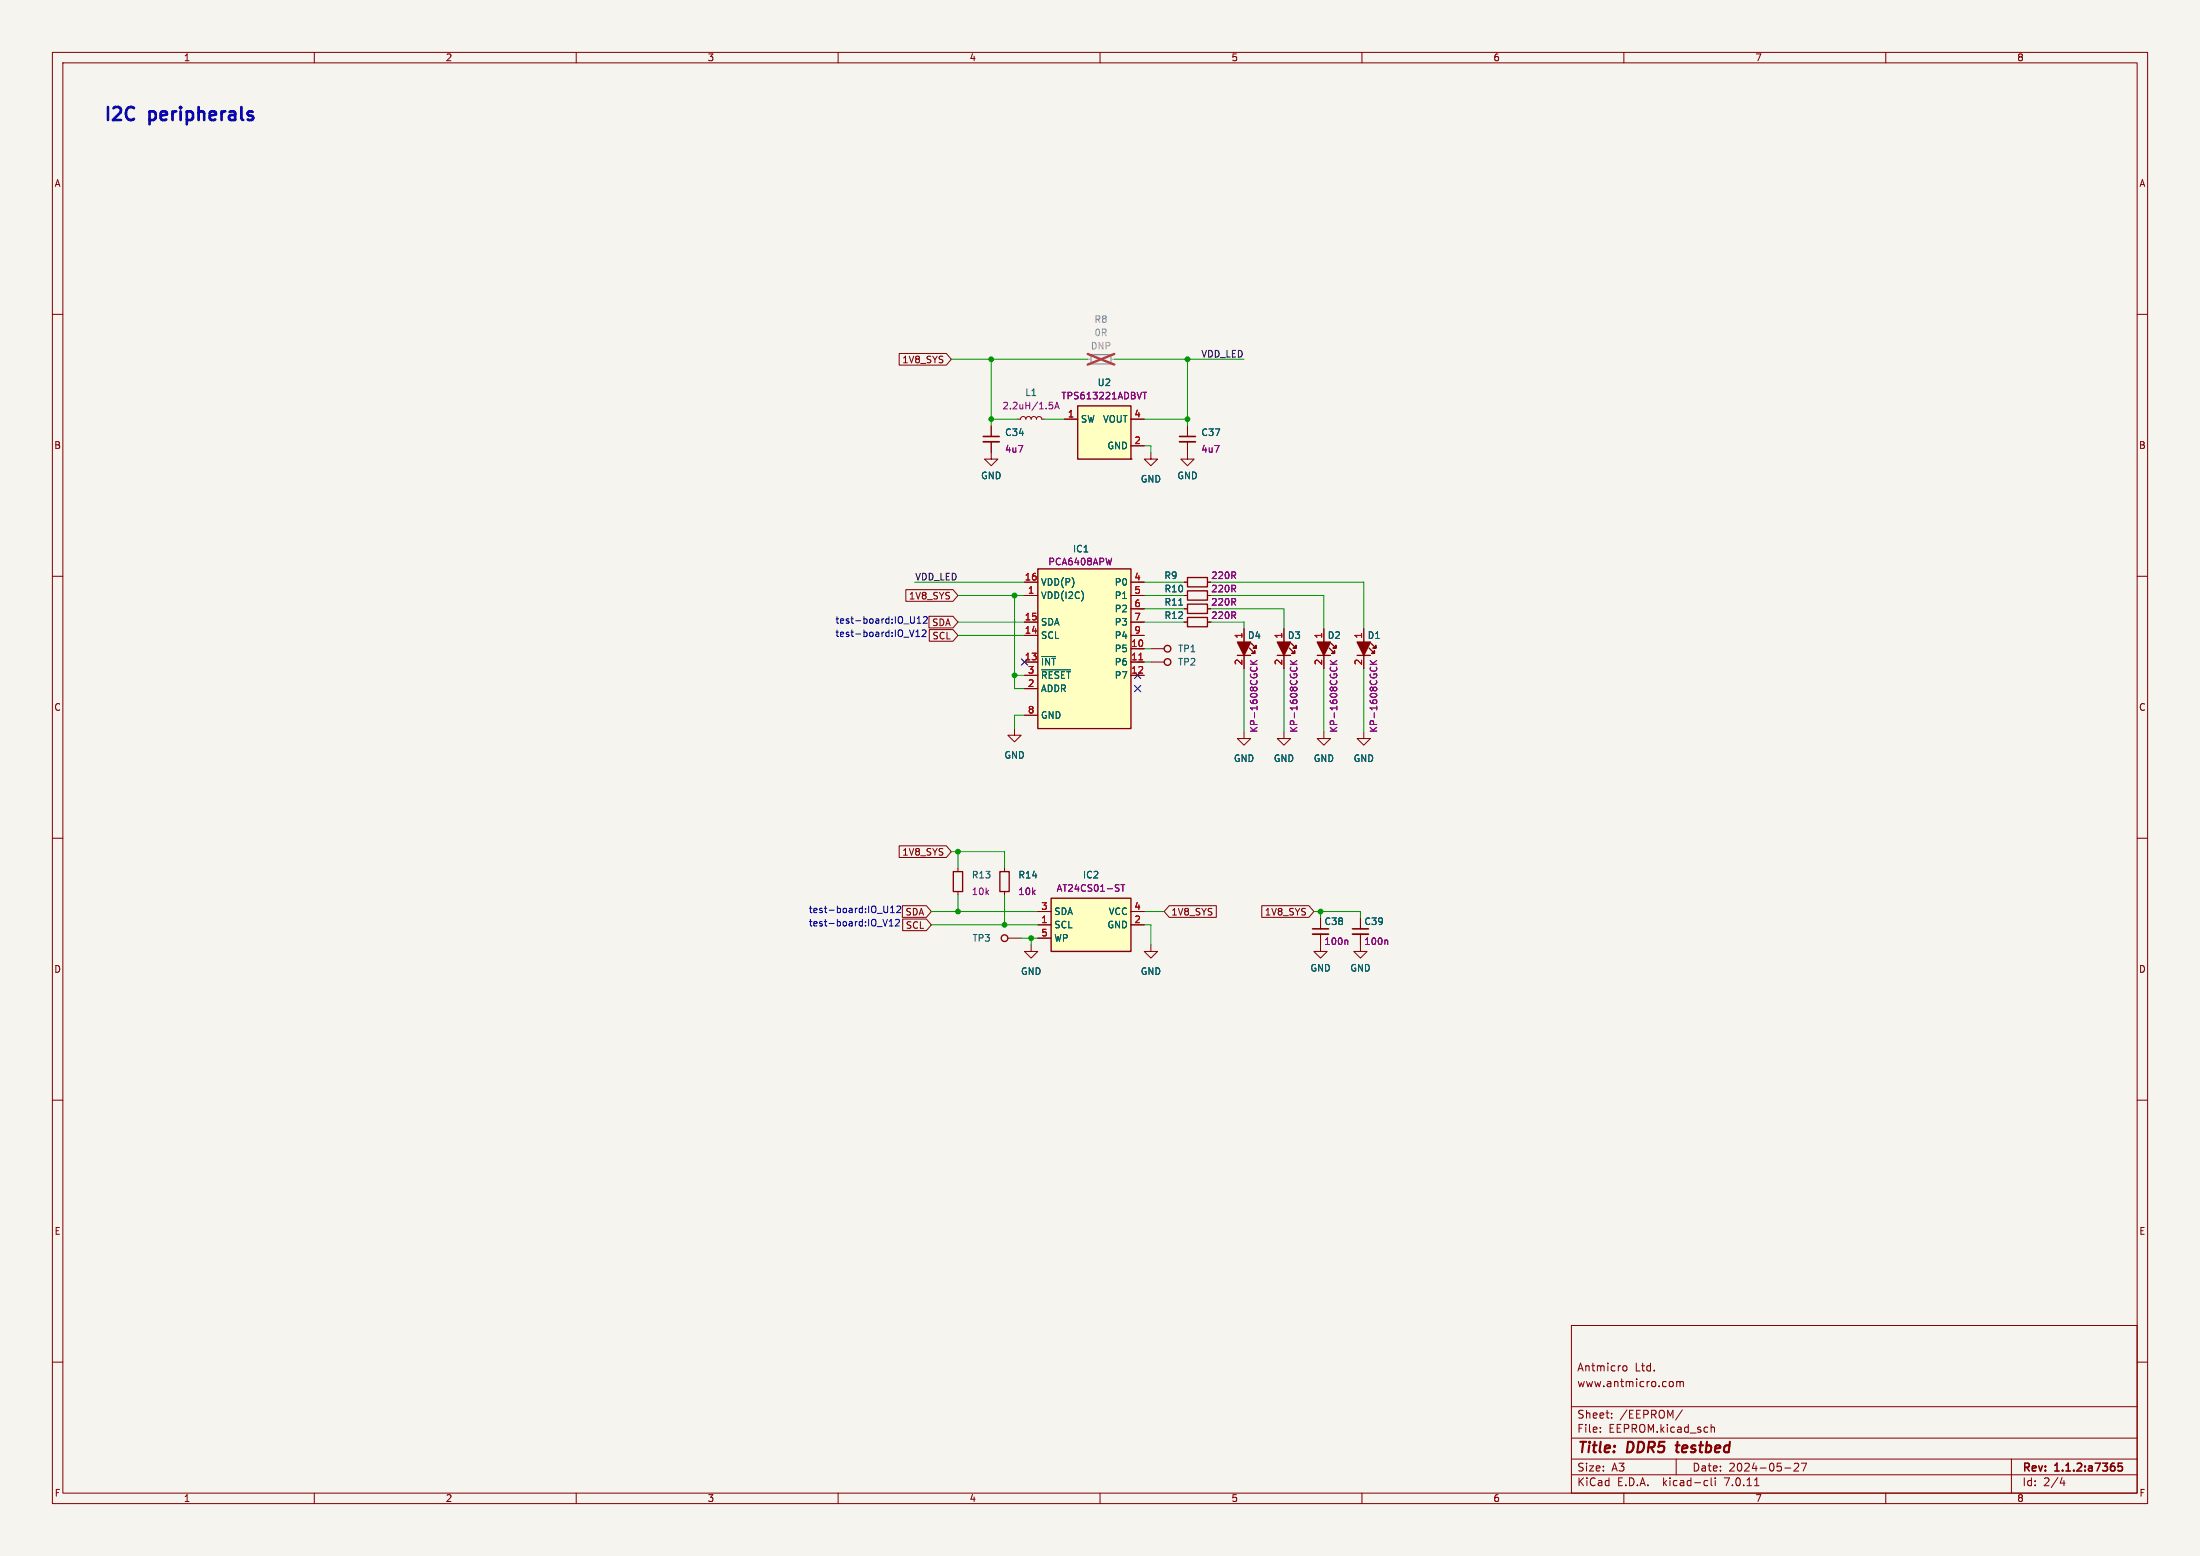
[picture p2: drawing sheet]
<svg xmlns="http://www.w3.org/2000/svg" width="420mm" height="297mm" viewBox="0 0 420 297" stroke-linecap="round" stroke-linejoin="round" font-family="sans-serif">
<path d="M0 0h420v297h-420z" fill="#f5f4ef" stroke="#f5f4ef" stroke-width=".19"/>
<g fill="none" stroke="#840000" stroke-width=".19">
<path d="M10 10h400v277h-400zM12 12h396v273h-396zM60 10v2M110 10v2M160 10v2M210 10v2M260 10v2M310 10v2M360 10v2M10 60h2M408 60h2M171.7 67.5h9l.9 1.1-.9 1.1h-9z"/>
<path d="M189.2 84.3v3.3h1.3l-1.3 1.3-1.2-1.3h1.2M189.2 81.3v2M194.3 80h.5l.2-.4 .3-.1 .4 .2 .1 .3 .2-.4 .4-.1 .3 .2 .1 .3 .2-.4 .4-.1 .3 .2 .2 .3 .1-.4 .4-.1 .3 .2 .2 .3h.5M203.2 80h2.5M215.9 80h2.5M215.9 85.1h2.5M219.7 86.4v1.2h1.3l-1.3 1.3-1.3-1.3h1.3M226.7 84.3v3.3h1.3l-1.3 1.3-1.3-1.3h1.3M226.7 81.3v2M10 110h2M172.9 112.6h9l1 1.1-1 1.1h-9zM177.3 117.6h4.6l1 1.1-1 1.2h-4.6z"/>
<path d="M195.6 118.7h2.5M195.6 111.1h2.5M195.6 113.7h2.5M215.9 118.7h2.5M215.9 111.1h2.5M215.9 116.2h2.5M215.9 113.7h2.5M226.1 118.7h.6M226.1 111.1h.6M226.1 116.2h.6M226.1 113.7h.6M230.5 118.7h.6"/>
<path d="M230.5 111.1h.6M230.5 116.2h.6M230.5 113.7h.6M408 110h2M177.4 120.2h4.5l1 1.1-1 1.1h-4.5zM193.7 139.1v1.2h1.2l-1.2 1.3-1.3-1.3h1.3M195.6 126.4h2.5M195.6 128.9h2.5M195.6 121.3h2.5M195.6 131.4h2.5M195.6 136.5h2.5M215.9 126.4h2.5"/>
<path d="M215.9 123.8h2.5M215.9 128.9h2.5M215.9 121.3h2.5M219.7 126.4h2.5M219.7 123.8h2.5M237.5 139.7v1.3h1.3l-1.3 1.2-1.3-1.2h1.3M237.5 120v2.6M237.5 125.1v2.5M245.1 139.7v1.3h1.3l-1.3 1.2-1.3-1.2h1.3M245.1 120v2.6M245.1 125.1v2.5M252.7 139.7v1.3h1.3l-1.3 1.2-1.2-1.2h1.2"/>
<path d="M252.7 120v2.6M252.7 125.1v2.5M260.3 139.7v1.3h1.3l-1.3 1.2-1.2-1.2h1.2M260.3 120v2.6M260.3 125.1v2.5M10 160h2M408 160h2M171.7 161.4h9l.9 1.2-.9 1.1h-9zM172.3 172.9h4.5l1 1.1-1 1.1h-4.5zM172.3 175.4h4.5l1 1.1-1 1.1h-4.5zM182.9 165.7v.7M182.9 170.2v.6"/>
<path d="M191.8 165.7v.7M191.8 170.2v.6M192.4 179.1h2.5M198.1 179.1h2.6M198.1 176.5h2.6M198.1 174h2.6M215.9 176.5h2.5M215.9 174h2.5M223.2 172.9h9v2.2h-9l-1-1.1zM240.9 172.9h9l.9 1.1-.9 1.1h-9zM252.1 178.3v3.3h1.3l-1.3 1.3-1.3-1.3h1.3M252.1 175.3v2"/>
<path d="M259.7 178.3v3.3h1.3l-1.3 1.3-1.3-1.3h1.3M259.7 175.3v2M196.8 180.3v1.3h1.3l-1.3 1.3-1.2-1.3h1.2M219.7 180.3v1.3h1.3l-1.3 1.3-1.3-1.3h1.3M10 210h2M408 210h2M10 260h2M300 253h108v32h-108zM408 260h2M300 278.5h108M300 274.5h108M300 268.5h108"/>
<path d="M305.5 273.2v.2M305.5 272.5v.1M307.7 270.5v.2M307.7 269.8v.1M309.9 260.8l.4-.1 .3 .3-.2 .6-.3 .1-.2-.2M319.2 263.7l.2 .3v.4l-.2 .3M320 278.5v3M320.1 263.8l.4-.1 .2 .2M320.1 263.7v1M320.7 263.9l.2-.2 .4 .1 .1 .9M320.7 263.9v.8M321.2 269.1l-1.3 1.9"/>
<path d="M326.7 271.9v1.5M326.7 272.5l.2-.1 .3 .1 .1 .9M342.5 279.4l.6-.1 .2 .1 .1 .3-1 1.1h1M343.9 279.3h1l-.7 1.5M384 278.5v6.5M60 285v2M110 285v2M160 285v2M210 285v2M260 285v2M300 281.5h108M310 285v2"/>
<path d="M325.6 282.6l.4 .1M326 283.5l-.4 .1M326.7 282.1v1.3l.2 .2M327.4 282.1v.1M327.4 282.6v1M334.9 283.6h.9M340.7 280.2h1.2M360 285v2M393.7 282l-.4 1.1h.9M394 282.6v1"/>
</g>
<path d="M187.7 83.3h3.1M225.2 83.3h3M250.6 177.3h3M258.2 177.3h3M405.1 279.3h-.7l-.1 .7 .2-.1h.5l.2 .2-.1 .5-.2 .2-.6-.2" fill="none" stroke="#840000" stroke-width=".3"/>
<path d="M319.9 275.9h.7M320.3 275.2l-.3 1.7 .3 .3" fill="none" stroke="#840000" stroke-width=".4"/>
<g fill="none" stroke="#840000" stroke-width=".25">
<path d="M205.7 77.5h10.2v10.1h-10.2zM215.9 87.6h.1M198.1 108.6h17.8v30.5h-17.8zM226.7 117.9h3.8v1.7h-3.8zM226.7 110.2h3.8v1.8h-3.8zM226.7 115.3h3.8v1.8h-3.8zM226.7 112.8h3.8v1.8h-3.8zM236.2 125.1h2.6M238.5 123.7l1 1v-.5v.5h-.5h.5M238.9 122.8l.9 .9v-.5v.5h-.5h.5M243.8 125.1h2.6M246.1 123.7l1 1v-.5v.5h-.5h.5"/>
<path d="M246.5 122.8l.9 .9v-.5v.5h-.5h.5M251.5 125.1h2.5M253.7 123.7l1.1 1v-.5v.5h-.5h.5M254.1 122.8l.9 .9v-.5v.5h-.5h.5M259.1 125.1h2.5M261.4 123.7l1 1v-.5v.5h-.5h.5M261.7 122.8l.9 .9v-.5v.5h-.5h.5M182 166.4h1.8v3.8h-1.8zM190.9 166.4h1.8v3.8h-1.8zM200.7 171.5h15.2v10.1h-15.2z"/>
<circle cx="222.9" cy="126.4" r=".63"/>
<circle cx="222.9" cy="123.8" r=".63"/>
<circle cx="191.8" cy="179.1" r=".63"/>
</g>
<g fill="#840000" stroke="#840000" stroke-width=".25">
<path d="M236.2 122.6h2.6l-1.3 2.5z"/>
<path d="M251.5 122.6h2.5l-1.3 2.5z"/>
<path d="M259.1 122.6h2.5l-1.3 2.5z"/>
<path d="M243.8 122.6h2.6l-1.3 2.5z"/>
</g>
<g fill="none" stroke="#840084" stroke-width=".19">
<path d="M200.3 76.8h.6M200.4 77.3h.4l.2 .2-.1 .4-.5 .1M201.4 78l.4-1.2 .4 1.2M201.5 77.7h.6M218.2 74.9h.7M218.5 74.9v1.2M212.2 106.5l-.3 1.3M238.7 126.8h1.3M238.7 126.1l.7 .7M238.8 127.3v.1M239.9 127.3v.1M240 126.1l-.8 .5"/>
<path d="M246.3 126.8h1.3M246.3 126.1l.8 .7M246.4 127.3v.1M247.5 127.3v.1M247.6 126.1l-.7 .5M253.9 126.8h1.3M253.9 126.1l.8 .7M254.1 127.3l-.1 .1M255.1 127.3l.1 .1M255.2 126.1l-.7 .5M261.6 126.8h1.2M261.6 126.1l.7 .7"/>
<path d="M261.7 127.3l-.1 .1M262.7 127.3l.1 .1M262.8 126.1l-.7 .5M214 168.9h.7M214.4 168.9v1.2M257.1 179.4l.2 .2v.7M264.7 179.4l.2 .2v.7"/>
</g>
<path d="M187.7 84.3h3.1M225.2 84.3h3M250.6 178.3h3M258.2 178.3h3" fill="none" stroke="#840000" stroke-width=".33"/>
<g fill="#ffffc2" stroke="#ffffc2" stroke-width=".19">
<path d="M205.7 77.5h10.2v10.1h-10.2z"/>
<path d="M200.7 171.5h15.2v10.1h-15.2z"/>
<path d="M198.1 108.6h17.8v30.5h-17.8z"/>
</g>
<path d="M215.9 87.6h.1" fill="none" stroke="#ffffc2" stroke-width=".19"/>
<path d="M208.3 67.7h3.8v1.8h-3.8z" fill="none" stroke="#9c9b98" stroke-width=".25"/>
<path d="M207.6 68.6h.7M212.1 68.6h.6" fill="none" stroke="#9c9b98" stroke-width=".19"/>
<path d="M207.6 67.6l5.1 2M212.7 67.6l-5.1 2" fill="none" stroke="#eb3a3d" stroke-width=".46"/>
<path d="M206.8 113.3v.9M225 115.5h.8M198.9 125.3h2.6M198.9 127.9h5.4" fill="none" stroke="#006464" stroke-width=".19"/>
<path d="M217.4 125.9h.7" fill="none" stroke="#a90000" stroke-width=".19"/>
<g fill="none" stroke="#0000c2" stroke-width=".19">
<path d="M174.5 117.7v1l-.1 .2M175.1 119h.7M175.1 118.1l.4-.4v1.3M176.3 117.8l.5-.1 .2 .4-.8 .9h.8M174.5 120.2l-.4 1.3M174.8 121.5h.8M174.8 120.6l.4-.4v1.3M176.1 120.4l.4-.2 .3 .4-.8 .9h.8M169.4 175.5l-.4 1.3M169.5 172.9v1.1l-.2 .2M169.8 176.8h.7M169.8 175.8l.3-.3v1.3"/>
<path d="M170 174.2h.7M170 173.3l.4-.4v1.3M171 175.6l.5-.1 .2 .3-.8 1h.8M171.2 173.1l.5-.2 .2 .4-.7 .9h.7"/>
</g>
<g fill="none" stroke="#009600" stroke-width=".19">
<path d="M181.6 68.6h26M189.2 68.6v12.7M212.7 68.6h24.8M226.7 68.6v12.7M189.2 80h5.1M199.4 80h3.8M218.4 85.1h1.3v1.3M218.4 80h8.3M174.6 111.1h21M182.9 113.7h12.7M182.9 118.7h12.7M193.7 113.7v17.7h1.9"/>
<path d="M217.2 111.1h8.9M217.2 113.7h8.9M217.2 116.2h8.9M217.2 118.7h8.9M231.1 111.1h29.2v8.9M231.1 113.7h21.6v6.3M231.1 116.2h14v3.8M231.1 118.7h6.4v1.3M182.9 121.3h12.7M193.7 128.9h1.9M195.6 136.5h-1.9v2.6M217.2 123.8h2.5"/>
<path d="M217.2 126.4h2.5M237.5 127.6v12.1M245.1 127.6v12.1M252.7 127.6v12.1M260.3 127.6v12.1M177.8 176.5h20.3M177.8 174h20.3M181.6 162.6h10.2v3.1M182.9 162.6v3.1M182.9 170.8v3.2M191.8 170.8v5.7M194.9 179.1h3.2"/>
<path d="M196.8 179.1v1.2M218.4 176.5h1.3v3.8M218.4 174h3.8M250.8 174h8.9v1.3M252.1 174v1.3"/>
</g>
<path d="M195 125.8l1.2 1.2M196.2 125.8l-1.2 1.2M216.6 128.3l1.2 1.2M216.6 130.8l1.2 1.3M217.8 128.3l-1.2 1.2M217.8 130.8l-1.2 1.3" fill="none" stroke="#000084" stroke-width=".19"/>
<g fill="#009600" stroke="#009600" stroke-width=".19">
<circle cx="226.7" cy="80" r=".46"/>
<circle cx="226.7" cy="68.6" r=".46"/>
<circle cx="182.9" cy="162.6" r=".46"/>
<circle cx="182.9" cy="174" r=".46"/>
<circle cx="191.8" cy="176.5" r=".46"/>
<circle cx="252.1" cy="174" r=".46"/>
<circle cx="196.8" cy="179.1" r=".46"/>
<circle cx="193.7" cy="128.9" r=".46"/>
<circle cx="193.7" cy="113.7" r=".46"/>
<circle cx="189.2" cy="68.6" r=".46"/>
<circle cx="189.2" cy="80" r=".46"/>
</g>
<g font-size="3.5" fill="#0000c2">
<text x="19.7" y="23.2">I2C</text>
<text x="28.6" y="23.2">peripherals</text>
</g>
<g font-size="2.8" fill="#840000">
<text x="301" y="277.9">Title:</text>
<text x="310.6" y="277.9">DDR5</text>
<text x="320.9" y="277.9">testbed</text>
</g>
<g font-size="2.1" fill="#840000">
<text x="301" y="262">Antmicro</text>
<text x="312.1" y="262">Ltd.</text>
<text x="301" y="265">www.antmicro.com</text>
<text x="301" y="273.7">File:</text>
<text x="301" y="271">Sheet:</text>
<text x="307.1" y="273.7">EEPROM.kicad_sch</text>
<text x="309.2" y="271">/EEPROM/</text>
<text x="301" y="281.1">Size:</text>
<text x="307.6" y="281.1">A3</text>
<text x="323" y="281.1">Date:</text>
<text x="330" y="281.1">2024-05-27</text>
<text x="386" y="281.3">Rev:</text>
<text x="392.4" y="281.3">1.1.2:a7365</text>
<text x="301" y="283.9">KiCad</text>
<text x="308.7" y="283.9">E.D.A.</text>
<text x="317.6" y="283.9">kicad-cli</text>
<text x="329.5" y="283.9">7.0.11</text>
<text x="386" y="283.9">Id:</text>
<text x="390.1" y="283.9">2/4</text>
</g>
<g font-size="1.8" fill="#840000">
<text x="35" y="11.9">1</text>
<text x="85" y="11.9">2</text>
<text x="135" y="11.9">3</text>
<text x="185" y="11.9">4</text>
<text x="235" y="11.9">5</text>
<text x="285" y="11.9">6</text>
<text x="335" y="11.9">7</text>
<text x="385" y="11.9">8</text>
<text x="10.3" y="35.9">A</text>
<text x="408.3" y="35.9">A</text>
<text x="172.2" y="69.5">1V8_SYS</text>
<text x="10.3" y="85.9">B</text>
<text x="408.2" y="85.9">B</text>
<text x="173.4" y="114.6">1V8_SYS</text>
<text x="177.8" y="119.7">SDA</text>
<text x="177.9" y="122.2">SCL</text>
<text x="10.3" y="135.9">C</text>
<text x="408.2" y="135.9">C</text>
<text x="172.2" y="163.5">1V8_SYS</text>
<text x="172.8" y="174.9">SDA</text>
<text x="172.8" y="177.5">SCL</text>
<text x="223.5" y="174.9">1V8_SYS</text>
<text x="241.4" y="174.9">1V8_SYS</text>
<text x="10.3" y="185.9">D</text>
<text x="408.2" y="185.9">D</text>
<text x="10.3" y="235.9">E</text>
<text x="408.3" y="235.9">E</text>
<text x="10.3" y="285.9">F</text>
<text x="35" y="286.9">1</text>
<text x="85" y="286.9">2</text>
<text x="135" y="286.9">3</text>
<text x="185" y="286.9">4</text>
<text x="235" y="286.9">5</text>
<text x="285" y="286.9">6</text>
<text x="335" y="286.9">7</text>
<text x="385" y="286.9">8</text>
<text x="408.3" y="285.9">F</text>
</g>
<text font-size="1.8" fill="#939391" x="208.8" y="61.8">R8</text>
<g font-size="1.8" fill="#9c9b98">
<text x="208.8" y="64.4">0R</text>
<text x="208.1" y="66.9">DNP</text>
</g>
<g font-size="1.8" fill="#0f0f0f">
<text x="229.2" y="68.3">VDD_LED</text>
<text x="174.6" y="110.9">VDD_LED</text>
</g>
<g font-size="1.8" fill="#006464">
<text x="195.6" y="75.8">L1</text>
<text x="209.4" y="73.9">U2</text>
<text x="191.8" y="83.4">C34</text>
<text x="206.2" y="80.9">SW</text>
<text x="210.5" y="80.9">VOUT</text>
<text x="229.2" y="83.4">C37</text>
<text x="211.3" y="86">GND</text>
<text x="187.2" y="91.7">GND</text>
<text x="217.7" y="92.3">GND</text>
<text x="224.7" y="91.7">GND</text>
<text x="204.7" y="105.6">IC1</text>
<text x="198.6" y="112">VDD(P)</text>
<text x="212.7" y="112">P0</text>
<text x="222.2" y="110.7">R9</text>
<text x="222.2" y="113.3">R10</text>
<text x="198.6" y="114.5">VDD(I2C)</text>
<text x="198.6" y="119.6">SDA</text>
<text x="212.7" y="114.5">P1</text>
<text x="212.7" y="117.1">P2</text>
<text x="212.7" y="119.6">P3</text>
<text x="222.2" y="118.3">R12</text>
<text x="222.2" y="115.8">R11</text>
<text x="198.6" y="122.1">SCL</text>
<text x="212.7" y="124.7">P5</text>
<text x="212.7" y="122.1">P4</text>
<text x="224.8" y="124.7">TP1</text>
<text x="238.1" y="122.1">D4</text>
<text x="245.8" y="122.1">D3</text>
<text x="253.4" y="122.1">D2</text>
<text x="261" y="122.1">D1</text>
<text x="198.6" y="127.2">~{INT}</text>
<text x="198.6" y="129.8">~{RESET}</text>
<text x="212.7" y="127.2">P6</text>
<text x="212.7" y="129.8">P7</text>
<text x="224.8" y="127.2">TP2</text>
<text x="198.6" y="132.3">ADDR</text>
<text x="198.6" y="137.4">GND</text>
<text x="191.6" y="145">GND</text>
<text x="235.5" y="145.6">GND</text>
<text x="243.1" y="145.6">GND</text>
<text x="250.7" y="145.6">GND</text>
<text x="258.3" y="145.6">GND</text>
<text x="185.4" y="167.9">R13</text>
<text x="194.3" y="167.9">R14</text>
<text x="206.6" y="167.9">IC2</text>
<text x="185.6" y="179.9">TP3</text>
<text x="201.2" y="177.4">SCL</text>
<text x="201.2" y="174.9">SDA</text>
<text x="201.2" y="179.9">WP</text>
<text x="211.3" y="177.4">GND</text>
<text x="211.6" y="174.9">VCC</text>
<text x="252.7" y="176.8">C38</text>
<text x="260.4" y="176.8">C39</text>
<text x="250.1" y="185.6">GND</text>
<text x="257.7" y="185.6">GND</text>
<text x="194.8" y="186.3">GND</text>
<text x="217.7" y="186.3">GND</text>
</g>
<g font-size="1.8" fill="#840084">
<text x="202.5" y="76.4">TPS613221ADBVT</text>
<text x="191.3" y="78.3">2.2uH/1.5A</text>
<text x="191.8" y="86.6">4u7</text>
<text x="229.2" y="86.6">4u7</text>
<text x="200" y="108.1">PCA6408APW</text>
<text x="231.1" y="110.7">220R</text>
<text x="231.1" y="113.3">220R</text>
<text x="231.1" y="118.3">220R</text>
<text x="231.1" y="115.8">220R</text>
<text x="240.3" y="140" transform="rotate(-90 240.3 140)">KP-1608CGCK</text>
<text x="247.9" y="140" transform="rotate(-90 247.9 140)">KP-1608CGCK</text>
<text x="255.5" y="140" transform="rotate(-90 255.5 140)">KP-1608CGCK</text>
<text x="263.1" y="140" transform="rotate(-90 263.1 140)">KP-1608CGCK</text>
<text x="185.4" y="171">10k</text>
<text x="194.3" y="171">10k</text>
<text x="201.6" y="170.4">AT24CS01-ST</text>
<text x="252.7" y="180.6">100n</text>
<text x="260.3" y="180.6">100n</text>
</g>
<g font-size="1.8" fill="#a90000">
<text x="203.8" y="79.8">1</text>
<text x="216.5" y="79.8">4</text>
<text x="216.5" y="84.8">2</text>
<text x="195.5" y="110.9">16</text>
<text x="196.1" y="113.4">1</text>
<text x="216.5" y="110.9">4</text>
<text x="216.5" y="113.4">5</text>
<text x="195.5" y="118.5">15</text>
<text x="216.5" y="116">6</text>
<text x="216.5" y="118.5">7</text>
<text x="195.5" y="121">14</text>
<text x="215.9" y="123.6">10</text>
<text x="216.5" y="121">9</text>
<text x="237.2" y="122" transform="rotate(-90 237.2 122)">1</text>
<text x="244.9" y="122" transform="rotate(-90 244.9 122)">1</text>
<text x="252.5" y="122" transform="rotate(-90 252.5 122)">1</text>
<text x="260.1" y="122" transform="rotate(-90 260.1 122)">1</text>
<text x="195.5" y="126.1">13</text>
<text x="196.1" y="131.2">2</text>
<text x="196.1" y="128.7">3</text>
<text x="215.9" y="126.1">11</text>
<text x="215.9" y="128.7">12</text>
<text x="237.2" y="127.1" transform="rotate(-90 237.2 127.1)">2</text>
<text x="244.9" y="127.1" transform="rotate(-90 244.9 127.1)">2</text>
<text x="252.5" y="127.1" transform="rotate(-90 252.5 127.1)">2</text>
<text x="260.1" y="127.1" transform="rotate(-90 260.1 127.1)">2</text>
<text x="196.1" y="136.3">8</text>
<text x="198.7" y="173.7">3</text>
<text x="216.5" y="173.7">4</text>
<text x="198.7" y="176.3">1</text>
<text x="198.7" y="178.8">5</text>
<text x="216.5" y="176.3">2</text>
</g>
<g font-size="1.8" fill="#0000c2">
<text x="159.4" y="119.1">test-board:IO_U12</text>
<text x="159.4" y="121.7">test-board:IO_V12</text>
<text x="154.3" y="174.4">test-board:IO_U12</text>
<text x="154.3" y="176.9">test-board:IO_V12</text>
</g>
</svg>
